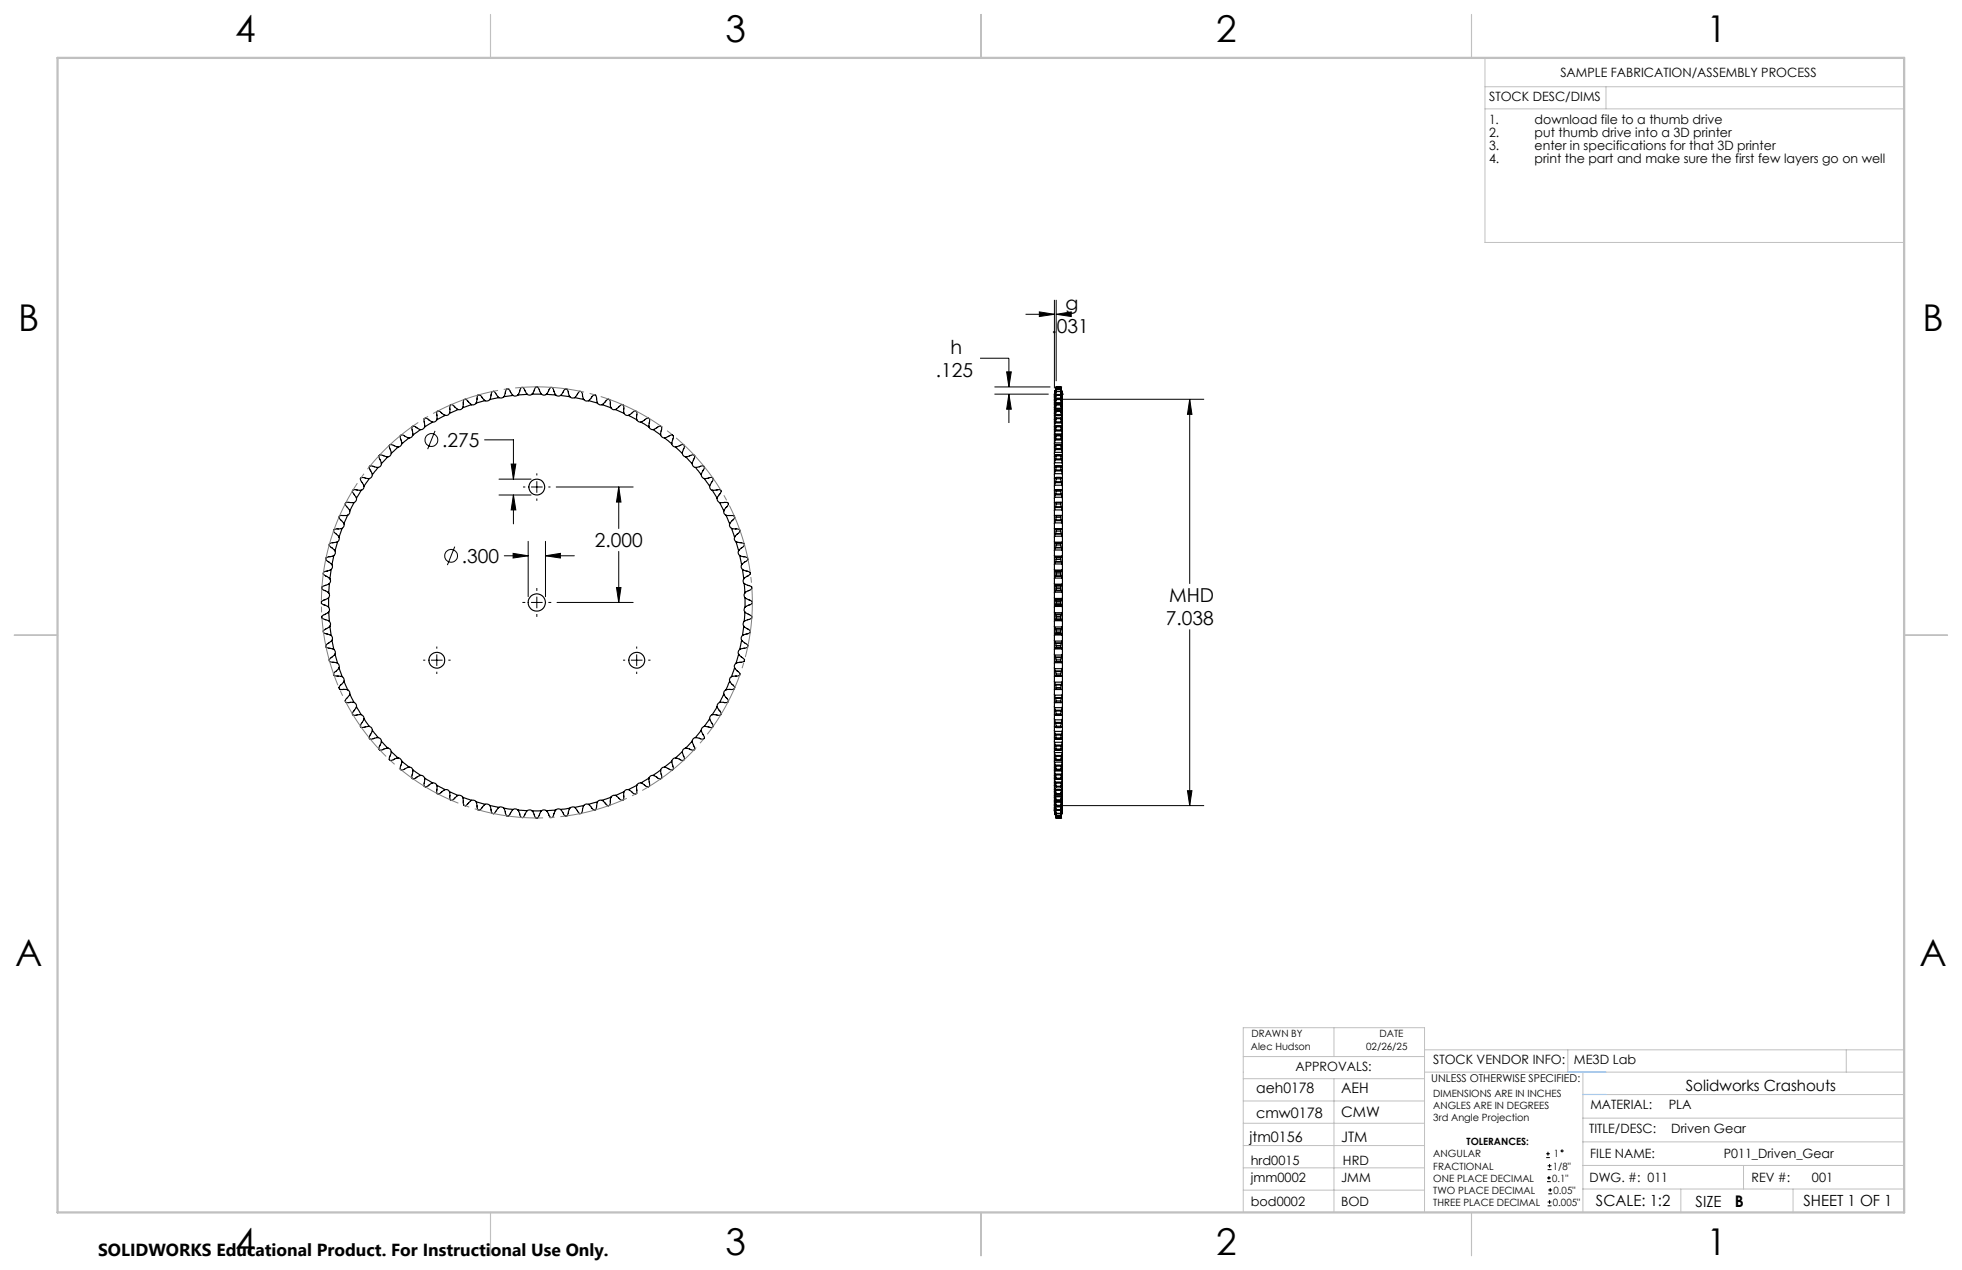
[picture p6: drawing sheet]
<svg xmlns="http://www.w3.org/2000/svg" width="432mm" height="279mm" viewBox="0 0 432 279" stroke-linecap="round" stroke-linejoin="round" font-family="sans-serif">
<g fill="none" stroke="#000" stroke-width=".25">
<path d="M86.1 99.8a.87 .87 0 0 1-.7 .7M87.6 98.4l-1.7-.6-.2 .4 .4 1.6M87.6 98.4l-1.5 1.4M88.4 97.6a.87 .87 0 0 1-.8 .8M90 96.3l-1.2-.6-.5-.1-.1 .2-.1 .3 .3 1.5M90 96.3l-1.6 1.3M90.9 95.7a.88 .88 0 0 1-.9 .6M92.6 94.5l-1.2-.7h-.6l-.2 .4 .3 1.5M92.6 94.5l-1.7 1.2M93.5 93.9a.91 .91 0 0 1-.9 .6M95.2 92.9l-1.6-.9-.3 .4 .2 1.5M95.2 92.9l-1.7 1"/>
<path d="M96.1 92.4a.86 .86 0 0 1-.9 .5M98 91.4l-1.5-1.1-.3 .2-.1 1.9M98 91.4l-1.9 1M98.9 90.9a.79 .79 0 0 1-.9 .5M100.8 90.1l-1-.9-.4-.2h-.2l-.2 .4-.1 1.5M100.8 90.1l-1.9 .8M101.8 89.7a.79 .79 0 0 1-1 .4M103.8 89l-1-.9-.4-.3-.2 .1-.2 .3-.2 1.5M103.8 89l-2 .7M104.8 88.7a.86 .86 0 0 1-1 .3M106.8 88.2l-.9-1.1-.4-.2h-.3l-.4 1.8M106.8 88.2l-2 .5"/>
<path d="M107.8 87.9l-.6 .3h-.4M109.8 87.5l-.8-1.1-.3-.3h-.3l-.2 .3-.4 1.5M109.8 87.5l-2 .4M110.9 87.3a.9 .9 0 0 1-1.1 .2M112.9 87l-.7-1.1-.5-.4-.3 .3-.5 1.5M112.9 87l-2 .3M114 86.9a.83 .83 0 0 1-1.1 .1M116.1 86.7l-.7-1.2-.3-.3h-.3l-.8 1.7M116.1 86.7l-2.1 .2M117.1 86.7l.9-1.6h.3l.9 1.6M117.1 86.7h2.1M117.1 86.7a.77 .77 0 0 1-1 0"/>
<path d="M119.2 86.7a.82 .82 0 0 0 1 0M120.2 86.7l.8-1.3 .5-.2 .8 1.7M120.2 86.7l2.1 .2M122.3 86.9a.82 .82 0 0 0 1.1 .1M123.4 87l.8-1.3 .4-.2 .2 .1 .2 .4 .4 1.3M123.4 87l2 .3M125.4 87.3a.86 .86 0 0 0 1 .2M126.4 87.5l1-1.3 .4-.1 .4 .5 .3 1.3M126.4 87.5l2.1 .4M128.5 87.9a.91 .91 0 0 0 1 .3M129.5 88.2l1.1-1.2 .4-.1 .3 .4 .2 1.4M129.5 88.2l2 .5"/>
<path d="M131.5 88.7a.82 .82 0 0 0 1 .3M132.5 89l1.1-1.1h.6l.3 1.8M132.5 89l2 .7M134.5 89.7a.76 .76 0 0 0 .9 .4M135.4 90.1l1.3-1h.4l.2 .5v1.3M135.4 90.1l1.9 .8M137.3 90.9a.83 .83 0 0 0 1 .5M138.3 91.4l1.3-.9 .2-.2 .3 .2 .1 1.9M138.3 91.4l1.9 1M140.2 92.4a.86 .86 0 0 0 .9 .5M141.1 92.9l1.3-.9 .2-.1 .3 .2-.1 1.8M141.1 92.9l1.7 1"/>
<path d="M142.8 93.9a.91 .91 0 0 0 .9 .6M143.7 94.5l1.4-.7h.4l.1 .1v.5l-.2 1.3M143.7 94.5l1.7 1.2M145.4 95.7a.88 .88 0 0 0 .9 .6M146.3 96.3l1.4-.6 .2-.1 .2 .2 .1 .5-.4 1.3M146.3 96.3l1.5 1.3M147.8 97.6a.86 .86 0 0 0 .9 .8M148.7 98.4l1.7-.6 .2 .2v.5l-.4 1.3M148.7 98.4l1.5 1.4M150.2 99.8a.87 .87 0 0 0 .7 .7M232.1 99.8v.7M232.1 98.4v1.4"/>
<path d="M232.1 97.6v.8M232.1 96.3v1.3M232.1 95.7v.6M232.1 94.5v1.2M232.1 93.9v.6M232.1 92.9v1M232.1 92.4v.5M232.1 91.4v1M232.1 90.9v.5M232.1 90.1v.8M232.1 89.7v.4M232.1 89v.7"/>
<path d="M232.1 88.7v.3M232.1 88.2v.5M232.1 87.9v.3M232.1 87.5v.4M232.1 87.3v.2M232.1 86.7h.1M232.1 95.5v.2M232.1 92.1v.3M232.1 90.7v.2M232.1 89.5v.2M232.1 88.5v.2M232.1 86.9v.4"/>
<path d="M232.1 99.5v.3M232.1 99.5h1.7M232.1 97.4v.2M232.1 97.4h1.7M232.1 95.5h1.7M232.1 93.7h1.7M232.1 93.7v.2M232.1 92.1h.3M232.1 87.7v.2M232.1 87.1v.2M232.1 86.5v.4M232.1 90.7h.2"/>
<path d="M232.1 89.5h.2M232.1 88.5h.1M232.1 87.7h.1M232.1 87.1h.1M232.2 98.9l-.1 .6M232.2 98.9h1.4M232.2 96.8l-.1 .6M232.2 96.8h1.4M232.2 94.8l-.1 .7M232.2 94.8h1.4M232.2 93.1l-.1 .6M232.2 93.1h1.4"/>
<path d="M232.2 91.4h1.4M232.2 91.4l-.1 .7M232.2 90.1h1.4M232.2 90.1l-.1 .6M232.2 88.9h1.4M232.2 88.9l-.1 .6M232.2 87.8l-.1 .7M232.2 87.1l-.1 .6M232.2 86.5l-.1 .6M232.2 86l-.1 .7M232.2 87.8h.2M232.2 87.1h.2"/>
<path d="M232.2 86.5h.1M232.2 86h.1M232.3 98.7l-.1 .2M232.3 98.7h1.3M232.3 96.6h1.3M232.3 96.6l-.1 .2M232.3 94.6h1.3M232.3 94.6l-.1 .2M232.3 92.8h1.3M232.3 92.8l-.1 .3M232.3 91.2l-.1 .2M232.3 91.2h1.3"/>
<path d="M232.3 89.8l-.1 .3M232.3 89.8h1.3M232.3 88.6l-.1 .3M232.3 88.6h1.3M232.3 87.6l-.1 .2M232.3 87.6h1.3M232.3 86.8l-.1 .3M232.3 86.8h1.3M232.3 86.2l-.1 .3M232.3 85.9v.2M232.3 86.2h.1M232.3 85.9h.1"/>
<path d="M232.3 85.6l-.2 1.3M232.4 97.8v.2M232.4 98l-.1 .7M232.4 97.8l-.3 .6M232.4 95.9l-.1 .7M232.4 95.6v.3M232.4 95.6l-.3 .7M232.4 93.9l-.1 .7M232.4 93.9v-.2l-.3 .8M232.4 92.1l-.1 .7M232.4 91.9v.2M232.4 91.9l-.3 1"/>
<path d="M232.4 90.3v.2M232.4 90.5l-.1 .7M232.4 90.3l-.3 1.1M232.4 89v.1M232.4 89.1l-.1 .7M232.4 89l-.3 1.1M232.4 87.8v.1M232.4 87.9l-.1 .7M232.4 87.8l-.3 1.2M232.4 86.9h.1M232.4 86.9l-.1 .7M232.4 86.9l-.3 1.3"/>
<path d="M232.4 86.1h.1M232.4 86.1l-.1 .7M232.4 86.1l-.3 1.4M232.4 85.5v.1M232.4 85.6l-.1 .6M232.4 85.5l-.3 1.4M232.4 85.2v.1M232.4 85.3l-.1 .6M232.4 85.2l-.2 .8M232.4 85.1h.1M232.4 85.1l-.2 .9M232.4 85.1h1"/>
<path d="M232.4 98h1M232.4 97.8h1M232.4 95.9h1M232.4 95.6h1M232.4 93.9h1M232.4 92.1h1M232.4 91.9h1M232.4 90.5h1M232.4 90.3h1M232.4 89.1h1M232.4 89h1M232.4 87.9h1"/>
<path d="M232.4 87.8h1M232.4 86.9h1M232.4 86.1h1M232.4 85.5h1M232.4 85.3h1M232.4 85.2h1M233.4 98l.2 .7M233.4 97.8v.2M233.4 97.8l.4 .6M233.4 95.9l.2 .7M233.4 95.6v.3M233.4 95.6l.4 .7"/>
<path d="M233.4 93.9l.2 .7M233.4 93.9v-.2l.4 .8M233.4 92.1l.2 .7M233.4 91.9v.2M233.4 91.9l.4 1M233.4 90.3l.4 1.1M233.4 90.5l.2 .7M233.4 90.3v.2M233.4 89l.4 1.1M233.4 89.1l.2 .7M233.4 89v.1M233.4 87.8l.4 1.2"/>
<path d="M233.4 87.9l.2 .7M233.4 87.8v.1M233.4 86.9l.2 .7M233.4 86.9h.1M233.4 86.9l.4 1.3M233.4 86.1l.2 .7M233.4 86.1h.1M233.4 86.1l.4 1.4M233.4 85.6l.2 .6M233.4 85.5v.1M233.4 85.5l.4 1.5M233.4 85.3l.2 .6"/>
<path d="M233.4 85.2v.1M233.4 85.2l.2 .8M233.4 85.1l.2 .9M233.4 85.1h.1M233.4 87.8h.2M233.5 86.2h.1M233.5 85.4l.3 1.3M233.5 87.1h.1M233.5 92.1h.3M233.5 86.5h.1M233.5 85.9h.1M233.6 98.7v.2"/>
<path d="M233.6 96.6v.2M233.6 94.6v.2M233.6 92.8v.3M233.6 91.2v.2M233.6 89.8v.3M233.6 88.6v.3M233.6 87.6v.2M233.6 86.8v.3M233.6 86.2v.3M233.6 85.9v.2M233.6 90.7h.2M233.6 89.5h.2"/>
<path d="M233.6 86h.1M233.6 98.9l.2 .6M233.6 96.8l.2 .6M233.6 94.8l.2 .7M233.6 93.1l.2 .6M233.6 91.4l.2 .7M233.6 90.1l.2 .6M233.6 88.9l.2 .6M233.6 87.8l.2 .7M233.6 87.1l.2 .6M233.6 86.5l.2 .6M233.6 88.5h.2"/>
<path d="M233.7 87.7h.1M233.7 87.1h.1M233.8 86.6v.3M233.8 99.5v.3M233.8 97.4v.2M233.8 95.5v.2M233.8 93.7v.2M233.8 92.1v.3M233.8 90.7v.2M233.8 89.5v.2M233.8 88.5v.2M233.8 87.7v.2"/>
<path d="M233.8 87.1v.2M233.8 86.7v.2M233.8 86.5v.2M233.8 99.8v.7M233.8 98.4v1.4M233.8 97.6v.8M233.8 96.3v1.3M233.8 95.7v.6M233.8 94.5v1.2M233.8 93.9v.6M233.8 92.9v1M233.8 92.4v.5"/>
<path d="M233.8 91.4v1M233.8 90.9v.5M233.8 90.1v.8M233.8 89.7v.4M233.8 89v.7M233.8 88.7v.3M233.8 88.2v.5M233.8 87.9v.3M233.8 87.5v.4M233.8 87.3v.2M233.8 87v.3M233.8 86.7h.1"/>
<path d="M233.8 86.9v.1M74.3 119.2l-1.8 .4 .1 .5 1.1 1.1M74.3 119.2l-.6 2M74.6 118.2a.94 .94 0 0 1-.3 1M75.3 116.2l-1.8 .3-.1 .2 .1 .4 1.1 1.1M75.3 116.2l-.7 2M75.7 115.3a.9 .9 0 0 1-.4 .9M76.5 113.3l-1.4 .1-.4 .1-.1 .3 1.1 1.5M76.5 113.3l-.8 2M77 112.4a.86 .86 0 0 1-.5 .9M77.9 110.6l-1.3-.1-.5 .2v.4l.9 1.3M77.9 110.6l-.9 1.8"/>
<path d="M78.5 109.6a.9 .9 0 0 1-.6 1M79.5 107.8l-1.4-.1-.4 .1-.2 .2 1 1.6M79.5 107.8l-1 1.8M80.1 107a.81 .81 0 0 1-.6 .8M81.3 105.3l-1.8-.2-.2 .2 .8 1.7M81.3 105.3l-1.2 1.7M82 104.4a.88 .88 0 0 1-.7 .9M83.3 102.8l-1.9-.3-.1 .5 .7 1.4M83.3 102.8l-1.3 1.6M83.9 102a.79 .79 0 0 1-.6 .8M85.4 100.5l-1.8-.5-.2 .3 .5 1.7M85.4 100.5l-1.5 1.5"/>
<path d="M150.9 100.5l1.5-.5h.3l.2 .3-.6 1.7M150.9 100.5l1.4 1.5M152.3 102a.86 .86 0 0 0 .7 .8M153 102.8l1.6-.3 .3 .1v.6l-.6 1.2M153 102.8l1.3 1.6M154.3 104.4a.88 .88 0 0 0 .7 .9M155 105.3l1.5-.3 .3 .1 .2 .2-.2 .5-.6 1.2M155 105.3l1.2 1.7M156.2 107a.83 .83 0 0 0 .5 .8M156.7 107.8l1.6-.1 .4 .3-.9 1.6M156.7 107.8l1.1 1.8M157.8 109.6a.9 .9 0 0 0 .6 1"/>
<path d="M158.4 110.6l1.5-.1 .3 .1 .1 .2-.2 .5-.8 1.1M158.4 110.6l.9 1.8M159.3 112.4a.76 .76 0 0 0 .5 .9M159.8 113.3l1.5 .1 .3 .1 .1 .3-1.1 1.5M159.8 113.3l.8 2M160.6 115.3a.9 .9 0 0 0 .4 .9M161 116.2l1.8 .3 .1 .3-1.2 1.4M161 116.2l.7 2M161.7 118.2a.81 .81 0 0 0 .3 1M162 119.2l1.5 .3 .4 .4-1.3 1.3M162 119.2l.6 2M232.1 119.2v2"/>
<path d="M232.1 116.2v2M232.1 118.2v1M232.1 113.3v2M232.1 115.3v.9M232.1 110.6v1.8M232.1 112.4v.9M232.1 107.8v1.8M232.1 109.6v1M232.1 105.3l.3-.3v.3M232.1 105.3v1.7M232.1 107v.8M232.1 104.4v.9"/>
<path d="M232.1 102.8v1.6M232.1 102v.8M232.1 100.5v1.5M232.1 113.3h1.7M232.1 100.5h.1M232.1 119.2v.1M232.1 116.2v.1M232.1 107.8v.1M232.1 118v.2M232.1 115v.3M232.1 112.2v.2M232.1 102.8h.1"/>
<path d="M232.1 119.3l.1 .1M232.1 116.3h.1M232.1 119.3h1.7M232.1 118h1.7M232.1 116.3h1.7M232.1 115h1.7M232.1 112.2h1.7M232.1 109.4v.2M232.1 109.4h1.7M232.1 106.8v.2M232.1 106.8h1.7M232.1 104.2h1.7"/>
<path d="M232.1 104.2v.2M232.1 101.8v.2M232.1 101.8h1.7M232.2 119.4l.2 .2M232.2 116.4h.1M232.2 119.4h1.4M232.2 117.5l-.1 .5M232.2 117.5h1.4M232.2 114.5l-.1 .5M232.2 114.5h1.4M232.2 111.7l-.1 .5M232.2 111.7h1.4"/>
<path d="M232.2 108.9l-.1 .5M232.2 108.9h1.4M232.2 106.2l-.1 .6M232.2 106.2h1.4M232.2 103.6l-.1 .6M232.2 103.6h1.4M232.2 101.2l-.1 .6M232.2 101.2h1.4M232.3 110.5l-.2 .1M232.3 117.4l-.1 .1M232.3 117.4h1.3M232.3 114.4h1.3"/>
<path d="M232.3 114.4l-.1 .1M232.3 111.5h1.3M232.3 111.5l-.1 .2M232.3 108.7h1.3M232.3 108.7l-.1 .2M232.3 107.8l-.2 .1M232.3 106l-.1 .2M232.3 106h1.3M232.3 103.4h1.3M232.3 103.4l-.1 .2M232.3 101l-.1 .2M232.3 101h1.3"/>
<path d="M232.3 116.4l.1 .1M232.3 113.4l.1 .1M232.4 110.5v.1M232.4 110.5h1.1M232.4 102.5h1v.3M232.4 105h1.1M232.4 119.6v.3M232.4 119.9l-.1 .5M232.4 116.5v.3M232.4 116.8l-.1 .6M232.4 113.8l-.1 .6M232.4 113.5v.3"/>
<path d="M232.4 110.9l-.1 .6M232.4 110.6v.3M232.4 108.1l-.1 .6M232.4 107.8v.3M232.4 107.8h1M232.4 105.3l-.1 .7M232.4 102.8l-.1 .6M232.4 102.8v-.3l-.3 .3M232.4 100h1v.3M232.4 100v.3M232.4 100.3l-.1 .7M232.4 100l-.3 .5"/>
<path d="M232.4 119.9h1M232.4 119.6h1M232.4 116.8h1M232.4 116.5h1M232.4 113.8h1M232.4 113.5h1M232.4 110.9h1M232.4 110.6h1M232.4 108.1h1M232.4 105.3h1M232.4 102.8h1M232.4 100.3h1"/>
<path d="M233.4 119.9l.2 .5M233.4 119.6v.3M233.4 116.5v.3M233.4 116.8l.2 .6M233.4 113.8l.2 .6M233.4 113.5v.3M233.4 110.9l.2 .6M233.4 110.6v.3M233.4 110.6h.4M233.4 108.1l.2 .6M233.4 107.8v.3M233.4 105.3l.2 .7"/>
<path d="M233.4 105.1v.2M233.4 102.8l.2 .6M233.4 100.3l.2 .7M233.5 105.1l.3 .2M233.5 102.5l.3 .3M233.5 100.1l.3 .4M233.5 107.7l.3 .1M233.6 116.3l-.2 .2M233.6 113.4l-.2 .1M233.6 116.3l-1.4 .1M233.6 116.3v.1M233.6 117.4v.1"/>
<path d="M233.6 114.4v.1M233.6 111.5v.2M233.6 108.7v.2M233.6 106v.2M233.6 103.4v.2M233.6 101v.2M233.6 119.4l-.2 .2M233.6 116.4h.1M233.6 117.5l.2 .5M233.6 114.5l.2 .5M233.6 111.7l.2 .5M233.6 108.9l.2 .5"/>
<path d="M233.6 106.2l.2 .6M233.6 103.6l.2 .6M233.6 101.2l.2 .6M233.8 119.3l-.2 .1M233.8 116.3h.1M233.8 118v.2M233.8 115v.3M233.8 112.2v.2M233.8 109.4v.2M233.8 106.8v.2M233.8 104.2v.2M233.8 101.8v.2"/>
<path d="M233.8 119.2v.1M233.8 119.2v2M233.8 116.2v2M233.8 118.2v1M233.8 113.3v2M233.8 115.3v.9M233.8 110.6v1.8M233.8 112.4v.9M233.8 107.8v1.8M233.8 109.6v1M233.8 105.3v1.7M233.8 107v.8"/>
<path d="M233.8 104.4v.9M233.8 102.8v1.6M233.8 102v.8M233.8 100.5v1.5M233.8 116.2v.1M233.8 110.6h-.1M72.3 131.5l-1.6 .9v.3l.2 .2 1.4 .7M72.3 131.5v2.1M72.3 133.6a.82 .82 0 0 1 .1 1.1M72.4 134.7l-1.2 .6-.4 .4 .2 .4 1.5 .6M72.4 134.7l.1 2M72.4 130.5a.82 .82 0 0 1-.1 1"/>
<path d="M72.5 128.4l-1.3 .5-.4 .3v.2l.2 .3 1.4 .8M72.5 128.4l-.1 2.1M72.5 136.7a.83 .83 0 0 1 .1 1.1M72.6 137.8l-1.5 1 .1 .3 1.7 .7M72.6 137.8l.3 2M72.6 127.4a.78 .78 0 0 1-.1 1M72.9 125.3l-1.7 .6-.1 .4 1.5 1.1M72.9 125.3l-.3 2.1M72.9 139.8a.83 .83 0 0 1 .2 1.1M73.1 124.2a.79 .79 0 0 1-.2 1.1M73.5 122.2l-1.8 .6 .1 .5 1.3 .9M73.5 122.2l-.4 2"/>
<path d="M73.7 121.2a.79 .79 0 0 1-.2 1M162.6 121.2a.79 .79 0 0 0 .2 1M162.8 122.2l1.5 .4 .3 .4-1.4 1.2M162.8 122.2l.4 2M163.2 124.2a.79 .79 0 0 0 .2 1.1M163.4 125.3l1.5 .5 .2 .3-.3 .5-1.1 .8M163.4 125.3l.3 2.1M163.4 139.8a.83 .83 0 0 0-.2 1.1M163.7 137.8l1.3 .8 .1 .4-.4 .4-1.3 .4M163.7 137.8l-.3 2M163.7 127.4a.78 .78 0 0 0 .1 1M163.8 128.4l1.7 .8v.3l-.4 .3-1.2 .7"/>
<path d="M163.8 128.4l.1 2.1M163.8 136.7a.83 .83 0 0 0-.1 1.1M163.9 134.7l1.4 .7 .2 .2v.4l-1.7 .7M163.9 134.7l-.1 2M163.9 130.5a.82 .82 0 0 0 .1 1M164 131.5l1.6 .9v.3l-.4 .3-1.2 .6M164 131.5v2.1M164 133.6a.82 .82 0 0 0-.1 1.1M232.1 131.5v2.1M232.1 128.4v2.1M232.1 134.7v2M232.1 125.3v2.1"/>
<path d="M232.1 137.8v2M232.1 122.2v2M232.1 133.6v1.1M232.1 130.5v1M232.1 127.4v1M232.1 136.7v1.1M232.1 124.2v1.1M232.1 139.8v1.1M232.1 121.2v1M232.1 131.5v.2M232.1 128.4v.1M232.1 134.7v.1"/>
<path d="M232.1 125.3v.1M232.1 137.8v.1M232.1 122.2v.1M232.1 122.3l.1 .2h1.4l.2-.2M232.1 133.4v.2M232.1 131.7l.1 .2M232.1 130.3v.2M232.1 128.5l.1 .3M232.1 136.6v.1M232.1 134.8l.1 .3M232.1 127.2v.2M232.1 125.4l.1 .2"/>
<path d="M232.1 139.7v.1M232.1 137.9l.1 .4M232.1 131.7h1.7M232.1 133.4h1.7M232.1 130.3h1.7M232.1 134.8h1.7M232.1 124.1v.1M232.1 128.5h1.7M232.1 136.6h1.7M232.1 127.2h1.7M232.1 137.9h1.7M232.1 125.4h1.7"/>
<path d="M232.1 139.7h1.7M232.1 124.1h1.7M232.1 121v.2M232.1 122.3h1.7M232.1 121h1.7M232.2 133.1l-.1 .3M232.2 131.9l.1 .1M232.2 130l-.1 .3M232.2 128.8h.1M232.2 136.3l-.1 .3M232.2 135.1l.1 .1M232.2 126.8l-.1 .4"/>
<path d="M232.2 125.6l.1 .1M232.2 139.5l-.1 .2M232.2 138.3l.1 .1M232.2 139.5h1.4M232.2 131.9h1.4M232.2 133.1h1.4M232.2 130h1.4M232.2 135.1h1.4M232.2 128.8h1.4M232.2 136.3h1.4M232.2 126.8h1.4M232.2 138.3h1.4"/>
<path d="M232.2 123.6l-.1 .5M232.2 125.6h1.4M232.2 123.6h1.4M232.2 120.5l-.1 .5M232.2 120.5h1.4M232.3 132l.1 .4M232.3 128.8l.1 .4M232.3 135.2l.1 .4M232.3 125.7l.1 .2M232.3 138.4l.1 .4M232.3 122.5l.1 .2M232.3 133.1h-.1"/>
<path d="M232.3 132h1.3M232.3 133.1h1.3M232.3 129.9l-.1 .1M232.3 129.9h1.3M232.3 135.2h1.3M232.3 136.3h-.1M232.3 128.8h1.3M232.3 136.3h1.3M232.3 126.7l-.1 .1M232.3 126.7h1.3M232.3 138.4h1.3M232.3 125.7h1.3"/>
<path d="M232.3 123.5l-.1 .1M232.3 123.5h1.3M232.3 120.4l-.1 .1M232.3 120.4h1.3M232.4 132.4v.3M232.4 132.7l-.1 .4M232.4 129.2v.3M232.4 129.5l-.1 .4M232.4 135.6v.4M232.4 136l-.1 .3M232.4 125.9v.4M232.4 126.3l-.1 .4"/>
<path d="M232.4 138.8v.4M232.4 139.2l-.2 .3M232.4 122.7v.4M232.4 123.1l-.1 .4M232.4 132.7h1M232.4 132.4h1M232.4 129.5h1M232.4 129.2h1M232.4 135.6h1M232.4 136h1M232.4 126.3h1M232.4 125.9h1"/>
<path d="M232.4 139.2h1M232.4 138.8h1M232.4 123.1h1M232.4 122.7h1M233.4 132.4v.3M233.4 132.7l.2 .4M233.4 129.2v.3M233.4 129.5l.2 .4M233.4 136l.2 .3M233.4 135.6v.4M233.4 126.3l.2 .4M233.4 125.9v.4"/>
<path d="M233.4 138.8v.4M233.4 139.2l.2 .3M233.4 122.7v.4M233.4 123.1l.2 .4M233.6 132l-.2 .4M233.6 128.8l-.2 .4M233.6 135.2l-.2 .4M233.6 125.7l-.2 .2M233.6 138.4l-.2 .4M233.6 122.5l-.2 .2M233.6 133.1h.1M233.6 129.9v.1"/>
<path d="M233.6 136.3h.1M233.6 126.7v.1M233.6 123.5v.1M233.6 120.4v.1M233.6 131.9v.1M233.6 133.1l.2 .3M233.6 128.8h.1M233.6 130l.2 .3M233.6 135.1v.1M233.6 136.3l.2 .3M233.6 125.6v.1M233.6 126.8l.2 .4"/>
<path d="M233.6 138.3v.1M233.6 139.5l.2 .2M233.6 123.6l.2 .5M233.6 120.5l.2 .5M233.8 131.7l-.2 .2M233.8 133.4v.2M233.8 128.5l-.2 .3M233.8 130.3v.2M233.8 134.8l-.2 .3M233.8 136.6v.1M233.8 125.4l-.2 .2M233.8 127.2v.2"/>
<path d="M233.8 137.9l-.2 .4M233.8 139.7v.1M233.8 124.1v.1M233.8 121v.2M233.8 131.5v2.1M233.8 128.4v2.1M233.8 134.7v2M233.8 125.3v2.1M233.8 137.8v2M233.8 122.2v2M233.8 133.6v1.1M233.8 130.5v1"/>
<path d="M233.8 127.4v1M233.8 136.7v1.1M233.8 124.2v1.1M233.8 139.8v1.1M233.8 121.2v1M233.8 131.5v.2M233.8 128.4v.1M233.8 134.7v.1M233.8 125.3v.1M233.8 137.8v.1M233.8 122.2v.1M73.1 140.9l-1.1 .8-.3 .5 .3 .3 1.5 .4"/>
<path d="M73.1 140.9l.4 2M73.5 142.9a.81 .81 0 0 1 .2 1M73.7 143.9l-1.3 1.3 .1 .3 1.8 .4M73.7 143.9l.6 2M74.3 145.9a.94 .94 0 0 1 .3 1M74.6 146.9l-1.2 1.4 .3 .4 1.6 .2M74.6 146.9l.7 2M75.3 148.9a.9 .9 0 0 1 .4 1M75.7 149.9l-.9 1-.2 .5 .3 .3 1.6 .1M75.7 149.9l.8 1.9M76.5 151.8a.86 .86 0 0 1 .5 .9M77 152.7l-.9 1.1-.1 .4 .1 .2 .2 .2h1.6"/>
<path d="M77 152.7l.9 1.9M77.9 154.6a.9 .9 0 0 1 .6 .9M78.5 155.5l-1 1.6 .5 .3 1.5-.2M78.5 155.5l1 1.7M79.5 157.2a.88 .88 0 0 1 .6 .9M80.1 158.1l-.8 1.7 .2 .3 1.8-.3M80.1 158.1l1.2 1.7M81.3 159.8a.88 .88 0 0 1 .7 .9M155 159.8a.88 .88 0 0 0-.7 .9M156.2 158.1l.7 1.4-.1 .5-.4 .1-1.4-.3M156.2 158.1l-1.2 1.7M156.7 157.2a.91 .91 0 0 0-.5 .9"/>
<path d="M157.8 155.5l.9 1.3v.3l-.1 .2-.5 .1-1.4-.2M157.8 155.5l-1.1 1.7M158.4 154.6a.9 .9 0 0 0-.6 .9M159.3 152.7l1 1.6-.1 .2-.5 .1h-1.3M159.3 152.7l-.9 1.9M159.8 151.8a.76 .76 0 0 0-.5 .9M160.6 149.9l1 1.2 .1 .3-.1 .2-.5 .1-1.3 .1M160.6 149.9l-.8 1.9M161 148.9a.9 .9 0 0 0-.4 1M161.7 146.9l1.1 1.2v.4l-.5 .2-1.3 .2M161.7 146.9l-.7 2M162 145.9a.81 .81 0 0 0-.3 1"/>
<path d="M162.6 143.9l1.1 1.1 .1 .3v.2l-.5 .2-1.3 .2M162.6 143.9l-.6 2M162.8 142.9a.81 .81 0 0 0-.2 1M163.2 140.9l1.3 .9 .1 .4-.5 .4-1.3 .3M163.2 140.9l-.4 2M232.1 140.9v2M232.1 143.9v2M232.1 142.9v1M232.1 146.9v2M232.1 145.9v1M232.1 149.9v1.9M232.1 148.9v1"/>
<path d="M232.1 152.7v1.9M232.1 151.8v.9M232.1 155.5v1.7M232.1 154.6v.9M232.1 158.1v1.7M232.1 157.2v.9M232.1 159.8v.9M232.1 159.8h.1M232.1 140.9v.1M232.1 143.9v.2M232.1 146.9v.2M232.1 149.9v.2"/>
<path d="M232.1 152.7v.2M232.1 155.5v.2M232.1 158.1v.3M232.1 145.8h1.7M232.1 142.8v.1M232.1 141l.1 .4M232.1 141h1.7M232.1 145.8v.1M232.1 144.1l.1 .4M232.1 142.8h1.7M232.1 144.1h1.7M232.1 148.8v.1"/>
<path d="M232.1 147.1l.1 .5M232.1 147.1h1.7M232.1 148.8h1.7M232.1 150.1l.1 .5M232.1 150.1h1.7M232.1 152.9l.1 .6M232.1 152.9h1.7M232.1 157.2h.1M232.1 155.7l.1 .5M232.1 155.7h1.7M232.1 159.8l.3 .3M232.1 158.4l.1 .5"/>
<path d="M232.1 158.4h1.7M232.1 148.8h.1M232.1 157.2l.3 .2M232.2 151.7l-.1 .1M232.2 151.7h.1M232.2 148.7h.1M232.2 148.7h1.5M232.2 142.6l-.1 .2M232.2 141.4l.1 .2M232.2 142.6h1.4M232.2 141.4h1.4M232.2 144.5l.1 .2"/>
<path d="M232.2 144.5h1.4M232.2 147.6l.1 .1M232.2 147.6h1.4M232.2 150.6l.1 .1M232.2 150.6h1.4M232.2 153.5l.1 .1M232.2 153.5h1.4M232.2 156.2l.1 .2M232.2 156.2h1.4M232.2 158.9l.1 .2M232.2 158.9h1.4M232.3 141.6l.1 .4"/>
<path d="M232.3 144.7l.1 .5M232.3 147.7l.1 .6M232.3 150.7l.1 .6M232.3 153.6l.1 .6M232.3 156.4l.1 .7M232.3 159.1l.1 .7M232.3 151.7h1.3M232.3 141.6h1.3M232.3 144.7h1.3M232.3 147.7h1.3M232.3 150.7h1.3M232.3 153.6h1.3"/>
<path d="M232.3 156.4h1.3M232.3 159.1h1.3M232.4 154.6h1.1M232.4 142v.4M232.4 142.4l-.2 .2M232.4 145.2v.3M232.4 145.5l-.1 .2M232.4 148.3v.3M232.4 148.6l-.1 .1M232.4 151.3v.3M232.4 151.6l-.1 .1M232.4 154.2v.3"/>
<path d="M232.4 154.5l-.3 .1M232.4 157.1v.3M232.4 159.8v.3M232.4 142.4h1M232.4 142h1M232.4 145.2h1M232.4 145.5h1M232.4 148.6h1M232.4 148.3h1M232.4 151.6h1M232.4 151.3h1M232.4 154.5h1"/>
<path d="M232.4 154.2h1M232.4 157.1h1M232.4 159.8h1M233.4 142v.4M233.4 142.4l.2 .2M233.4 145.2v.3M233.4 145.5l.2 .2M233.4 148.3v.3M233.4 148.6l.2 .1M233.4 151.3v.3M233.4 151.6l.1 .1M233.4 154.2v.3"/>
<path d="M233.4 154.5l.1 .1M233.4 157.1l.1 .3h-1.1M233.4 159.8v.3M233.6 141.6l-.2 .4M233.6 144.7l-.2 .5M233.6 147.7l-.2 .6M233.6 150.7l-.2 .6M233.6 153.6l-.2 .6M233.6 156.4l-.2 .7M233.6 159.1l-.2 .7M233.6 141.4v.2M233.6 142.6l.2 .2"/>
<path d="M233.6 144.5v.2M233.6 147.6v.1M233.6 150.6v.1M233.6 153.5v.1M233.6 156.2v.2M233.6 158.9v.2M233.7 151.7l.1 .1M233.7 151.7h-.1M233.8 148.8h.1M233.8 141l-.2 .4M233.8 142.8v.1M233.8 144.1l-.2 .4"/>
<path d="M233.8 145.8v.1M233.8 147.1l-.2 .5M233.8 148.8v.1M233.8 150.1l-.2 .5M233.8 152.9l-.2 .6M233.8 155.7l-.2 .5M233.8 158.4l-.2 .5M233.8 140.9v2M233.8 143.9v2M233.8 142.9v1M233.8 146.9v2M233.8 145.9v1"/>
<path d="M233.8 149.9v1.9M233.8 148.9v1M233.8 152.7v1.9M233.8 151.8v.9M233.8 155.5v1.7M233.8 154.6v.9M233.8 159.8l-.4 .3M233.8 158.1v1.7M233.8 157.2v.9M233.8 159.8v.9M233.8 140.9v.1M233.8 143.9v.2"/>
<path d="M233.8 146.9v.2M233.8 149.9v.2M233.8 154.6h-.2M233.8 152.7v.2M233.8 155.5v.2M233.8 157.2l-.2 .1M233.8 158.1v.3M82 160.7l-.6 1.2-.2 .4 .2 .3 1.9-.3M82 160.7l1.3 1.6M83.3 162.3a.79 .79 0 0 1 .6 .8M83.9 163.1l-.5 1.3 .1 .5 .4 .1 1.5-.4M83.9 163.1l1.5 1.5"/>
<path d="M85.4 164.6a.86 .86 0 0 1 .7 .7M86.1 165.3l-.4 1.4 .1 .6h.3l1.5-.5M86.1 165.3l1.5 1.5M87.6 166.8l.4 .1 .4 .5M88.4 167.4l-.3 1.4v.4l.2 .2 1.7-.6M88.4 167.4l1.6 1.4M90 168.8a.79 .79 0 0 1 .9 .6M90.9 169.4l-.3 1.3 .2 .6h.4l1.4-.7M90.9 169.4l1.7 1.2M92.6 170.6a.8 .8 0 0 1 .9 .6M93.5 171.2l-.2 1.3v.5l.2 .1h.4l1.3-.9M93.5 171.2l1.7 1"/>
<path d="M95.2 172.2a.83 .83 0 0 1 .9 .6M96.1 172.8l.1 1.8 .5 .1 1.3-1M96.1 172.8l1.9 .9M98 173.7a.86 .86 0 0 1 .9 .5M98.9 174.2l.1 1.3 .3 .6 .3-.1 1.2-1M98.9 174.2l1.9 .8M100.8 175a.9 .9 0 0 1 1 .4M101.8 175.4l.2 1.3 .2 .5h.4l1.2-1.1M101.8 175.4l2 .7M103.8 176.1h.7l.3 .3M104.8 176.4l.2 1.4 .3 .4 .4-.1 1.1-1.1M104.8 176.4l2 .6"/>
<path d="M106.8 177l.4-.1 .6 .3M107.8 177.2l.3 1.3 .4 .5 .4-.1 .9-1.3M107.8 177.2l2 .4M109.8 177.6l.4-.1 .7 .3M110.9 177.8l.4 1.3 .2 .4 .3 .1 1.1-1.5M110.9 177.8l2 .3M112.9 178.1l.4-.2 .7 .3M114 178.2l.5 1.3 .4 .4 .4-.2 .8-1.4M114 178.2l2.1 .1M116.1 178.3l.6-.1 .4 .2M117.1 178.4h2.1M117.1 178.4l.9 1.6h.3l.9-1.6"/>
<path d="M120.2 178.3l-.6-.1-.4 .2M122.3 178.2l-.6 1.5-.4 .2-.4-.4-.7-1.2M122.3 178.2l-2.1 .1M123.4 178.1l-.5-.2-.6 .3M125.4 177.8l-.7 1.7-.3 .1-.3-.4-.7-1.1M125.4 177.8l-2 .3M126.4 177.6l-.4-.1-.6 .3M128.5 177.2l-.4 1.5-.3 .3h-.2l-.3-.3-.9-1.1M128.5 177.2l-2.1 .4M129.5 177a.91 .91 0 0 0-1 .2M131.5 176.4l-.3 1.5-.2 .3-.6-.2-.9-1M131.5 176.4l-2 .6"/>
<path d="M132.5 176.1a.86 .86 0 0 0-1 .3M134.5 175.4l-.2 1.6-.2 .2-.3 .1-.3-.2-1-1M134.5 175.4l-2 .7M135.4 175a.88 .88 0 0 0-.9 .4M137.3 174.2v1.6l-.2 .2-.2 .1-.4-.2-1.1-.9M137.3 174.2l-1.9 .8M138.3 173.7a.92 .92 0 0 0-1 .5M140.2 172.8l-.1 1.8-.3 .1-.4-.1-1.1-.9M140.2 172.8l-1.9 .9M141.1 172.2a.83 .83 0 0 0-.9 .6M142.8 171.2l.2 1.5-.3 .4-.5-.1-1.1-.8M142.8 171.2l-1.7 1"/>
<path d="M143.7 170.6a.8 .8 0 0 0-.9 .6M145.4 169.4l.3 1.6-.2 .3h-.6l-1.2-.7M145.4 169.4l-1.7 1.2M146.3 168.8a.79 .79 0 0 0-.9 .6M147.8 167.4l.4 1.6-.1 .3-.2 .1-.4-.1-1.2-.5M147.8 167.4l-1.5 1.4M148.7 166.8a.88 .88 0 0 0-.9 .6M150.2 165.3l.4 1.5v.3l-.2 .2-1.7-.5M150.2 165.3l-1.5 1.5M150.9 164.6a.86 .86 0 0 0-.7 .7M152.3 163.1l.6 1.4-.1 .5h-.6l-1.3-.4M152.3 163.1l-1.4 1.5"/>
<path d="M153 162.3a.87 .87 0 0 0-.7 .8M154.3 160.7l.7 1.4-.1 .4-.1 .1h-.4l-1.4-.3M154.3 160.7l-1.3 1.6M232.1 160.7v1.6M232.1 162.3v.8M232.1 163.1v2.2M232.1 165.3v1.5M232.1 166.8v.6M232.1 168.8l.3 .6M232.1 167.4v1.4M232.1 168.8v.6M232.1 169.4v1.2"/>
<path d="M232.1 170.6v.6M232.1 172.2l.3 .9M232.1 171.2v1M232.1 172.2v.6M232.1 173.7l.2 .7M232.1 172.8v.9M232.1 173.7v.5M232.1 175l.3 1.1M232.1 174.2v.8M232.1 175v.4M232.1 176.1l.3 1.2M232.1 175.4v.7"/>
<path d="M232.1 176.1v.3M232.1 177l.3 1.3M232.1 176.4v.6M232.1 177v.2M232.1 177.6l.3 1.4M232.1 177.2v.4M232.1 177.6v.2M232.1 178.1l.3 1.5M232.1 177.8v.3M232.1 178.1v.1M232.1 178.2v.3M232.1 178.4h.1"/>
<path d="M232.1 166.8h.1M232.1 178.4l.3 1.3M232.1 160.7v.2M232.1 163.1v.2M232.1 164.6h.1M232.1 165.3v.3M232.1 167.4v.3M232.1 169.4v.2M232.1 170.6h.1M232.1 171.2v.2M232.1 172.8v.2M232.1 174.2v.2"/>
<path d="M232.1 175.4v.2M232.1 176.4v.2M232.1 177.2v.2M232.1 177.8v.2M232.1 178.2v.2M232.1 162.3l.3 .3v-.3M232.1 162.3h.1M232.1 166.8l.3 .5M232.1 170.6l.3 .8v-.2M232.1 160.9h1.7M232.1 160.9l.1 .6M232.1 163.3h1.7"/>
<path d="M232.1 164.6l.3 .4M232.1 163.3l.1 .6M232.1 165.6h1.7M232.1 165.6l.1 .6M232.1 167.7h1.7M232.1 167.7l.1 .6M232.1 169.6h1.7M232.1 169.6l.1 .7M232.1 171.4h1.7M232.1 173h.3M232.1 171.4l.1 .6M232.1 173l.1 .6"/>
<path d="M232.1 174.4l.1 .6M232.1 175.6l.1 .6M232.1 176.6l.1 .7M232.1 177.4l.1 .6M232.1 178l.1 .6M232.1 178.5l.2 .9M232.1 178.4l.1 .6M232.1 174.4h.2M232.1 175.6h.2M232.1 176.6h.1M232.1 177.4h.1M232.1 178h.1"/>
<path d="M232.2 161.5l.1 .2M232.2 161.5h1.4M232.2 163.9l.1 .2M232.2 163.9h1.4M232.2 166.2l.1 .2M232.2 166.2h1.4M232.2 168.3l.1 .3M232.2 168.3h1.4M232.2 170.3l.1 .2M232.2 170.3h1.4M232.2 172l.1 .3M232.2 172h1.4"/>
<path d="M232.2 173.6h1.4M232.2 173.6l.1 .3M232.2 175h1.4M232.2 175l.1 .3M232.2 176.2h1.4M232.2 176.2l.1 .3M232.2 177.3l.1 .2M232.2 178l.1 .3M232.2 178.6l.1 .3M232.2 179l.1 .2M232.2 177.3h.2M232.2 178h.2"/>
<path d="M232.2 178.6h.1M232.2 179h.1M232.2 179.1h.1M232.3 161.7l.1 .6M232.3 164.1l.1 .7M232.3 166.4l.1 .7M232.3 168.6l.1 .6M232.3 170.5l.1 .7M232.3 172.3l.1 .7M232.3 174.4l.1 .3M232.3 173.9l.1 .7M232.3 175.3l.1 .7"/>
<path d="M232.3 176.5l.1 .7M232.3 177.5l.1 .7M232.3 178.3l.1 .6M232.3 178.9l.1 .6M232.3 179.3l.1 .6M232.3 179.2l.1 .6M232.3 161.7h1.3M232.3 164.1h1.3M232.3 166.4h1.3M232.3 168.6h1.3M232.3 170.5h1.3M232.3 172.3h1.3"/>
<path d="M232.3 173.9h1.3M232.3 175.3h1.3M232.3 176.5h1.3M232.3 177.5h1.3M232.3 178.3h1.3M232.3 178.9h.1M232.3 179.2h.1M232.4 160.1h1.1M232.4 162.6h1.1M232.4 164.8v.3M232.4 167.1v.2M232.4 169.2v.2"/>
<path d="M232.4 173v.1M232.4 174.6v.1M232.4 176v.1M232.4 177.2v.1M232.4 178.2v.1M232.4 178.9v.1M232.4 179.5v.1M232.4 179.8v.1M232.4 180h.1M232.4 165.1h1.1M232.4 180h1M232.4 162.3h1"/>
<path d="M232.4 165v.1M232.4 179.9v.1M232.4 164.8h1M232.4 167.1h1M232.4 167.3h1M232.4 169.2h1M232.4 169.4h1M232.4 171.2h1M232.4 173h1M232.4 173.1h1M232.4 174.6h1M232.4 174.7h1"/>
<path d="M232.4 176h1M232.4 176.1h1M232.4 177.2h1M232.4 177.3h1M232.4 178.2h1M232.4 178.3h1M232.4 178.9h1M232.4 179h1M232.4 179.5h1M232.4 179.6h1M232.4 179.8h1M233.4 162.3v.3"/>
<path d="M233.4 164.8v.3M233.4 167.1v.2M233.4 169.2v.2M233.4 173v.1M233.4 174.6v.1M233.4 176v.1M233.4 177.2v.1M233.4 178.2v.1M233.4 178.9v.1M233.4 179.5v.1M233.4 179.8v.1M233.4 180h.1"/>
<path d="M233.5 179.9l-.1 .1M233.5 177.3h.1M233.5 178.9h.1M233.5 178h.1M233.5 173h.3M233.5 178.6h.1M233.5 179.2h.1M233.6 161.7l-.2 .6M233.6 164.1l-.2 .7M233.6 166.4l-.2 .7M233.6 168.6l-.2 .6M233.6 170.5l-.2 .7"/>
<path d="M233.6 172.3l-.2 .7M233.6 174.4l-.2 .3M233.6 173.9l-.2 .7M233.6 175.3l-.2 .7M233.6 176.5l-.2 .7M233.6 177.5l-.2 .7M233.6 178.3l-.2 .6M233.6 178.9l-.2 .6M233.6 179.3l-.2 .6M233.6 179.2l-.2 .6M233.6 174.4h.2M233.6 179h.1"/>
<path d="M233.6 175.6h.2M233.6 179.1h.1M233.6 161.5v.2M233.6 163.9v.2M233.6 166.2v.2M233.6 168.3v.3M233.6 170.3v.2M233.6 172v.3M233.6 173.6v.3M233.6 175v.3M233.6 176.2v.3M233.6 177.3v.2"/>
<path d="M233.6 178v.3M233.6 178.6v.3M233.6 179v.4M233.6 176.6h.2M233.7 177.4h.1M233.7 178h.1M233.8 160.9l-.2 .6M233.8 163.3l-.2 .6M233.8 165.6l-.2 .6M233.8 167.7l-.2 .6M233.8 169.6l-.2 .7M233.8 171.4l-.2 .6"/>
<path d="M233.8 173l-.2 .6M233.8 174.4l-.2 .6M233.8 175.6l-.2 .6M233.8 176.6l-.2 .7M233.8 177.4l-.2 .6M233.8 178l-.2 .6M233.8 162.3l-.4 .3M233.8 160.7v1.6M233.8 162.3v.8M233.8 164.6l-.4 .5M233.8 163.1v2.2M233.8 166.8l-.4 .5"/>
<path d="M233.8 165.3v1.5M233.8 166.8v.6M233.8 168.8l-.4 .6M233.8 167.4v1.4M233.8 169.4v.2M233.8 168.8v.6M233.8 170.6l-.4 .8v-.2M233.8 169.4v1.2M233.8 170.6v.6M233.8 172.2l-.4 .9M233.8 171.2v1M233.8 172.2v.6"/>
<path d="M233.8 172.8v.9M233.8 174.2v.2M233.8 173.7v.5M233.8 175l-.4 1.1M233.8 174.2v.8M233.8 175.4v.2M233.8 175v.4M233.8 176.1l-.4 1.2M233.8 175.4v.7M233.8 176.4v.2M233.8 176.1v.3M233.8 177l-.4 1.3"/>
<path d="M233.8 176.4v.6M233.8 177v.2M233.8 177.6l-.4 1.4M233.8 177.2v.4M233.8 177.6v.2M233.8 178.1l-.4 1.5M233.8 177.8v.3M233.8 178.1v.1M233.8 178.2v.3M233.8 178.4h.1M233.8 178.4l-.3 1.1M233.8 160.7v.2"/>
<path d="M233.8 163.1v.2M233.8 165.3v.3M233.8 167.4v.3M233.8 171.2v.2M233.8 172.8v.2M233.8 173.7l-.2 .7M233.8 177.2v.2M233.8 177.8v.2M233.8 178.2l-.2 .8M233.8 178.4v.1"/>
<circle cx="118.1" cy="107.1" r="1.76"/>
<circle cx="118.1" cy="132.6" r="1.9"/>
<circle cx="96.1" cy="145.2" r="1.75"/>
<circle cx="140.1" cy="145.2" r="1.75"/>
</g>
<g fill="none" stroke="#000" stroke-width=".22">
<path d="M215.7 78.8h6.3v6.3M225.7 69.1h6.4M228.7 68.6l3.4 .5-3.4 .5zM232.1 66v19.4M232.4 69.1l3.4-.5v1zM232.4 69.1h.1M232.4 66v17.9M95.7 94.8l-1.6 4M106.6 96.8h6.4v8.6M218.9 86.7h11.9M218.9 85.1h12.3M221.5 81.8h1.1l-.6 3.3z"/>
<path d="M222 86.7l.6 3.3h-1.1zM222 86.7v6.4M233.3 87.8h31.7M261.8 87.8l.5 3.4h-1zM261.8 87.8v40.6M109.8 108.9h7.1M109.8 105.4h7.1M112.5 102.1h1l-.5 3.3zM113 108.9l.5 3.3h-1zM113 108.9v6.4M115.1 107.1h.5M116.2 119.1v12.2"/>
<path d="M116.9 107.1h2.5M118.1 104.1v.5M118.1 105.9v2.5M118.1 109.7v.5M120.1 119.1v12.2M120.7 107.1h.4M122.4 107.1h16.9M136.2 107.1l.5 3.4h-1zM136.2 107.1v9.2M100.1 120.3l-1.6 4M111 122.3h5.2M112.9 121.7l3.3 .6-3.3 .5z"/>
<path d="M115 132.5h.6M116.9 132.5h2.5M118.1 129.4v.6M118.1 131.3v2.5M118.1 135.1v.6M120.1 122.3l3.2-.6v1.1zM120.1 122.3h6.3M120.7 132.5h.6M122.6 132.5h16.7M135.7 129.3h1l-.5 3.2zM136.2 121.3v11.2M261.8 138.5v38.7"/>
<path d="M93.1 145.2h.5M94.9 145.2h2.5M96.1 142.2v.5M96.1 144v2.5M96.1 147.8v.5M98.7 145.2h.5M137.1 145.2h.5M138.9 145.2h2.5M140.1 142.2v.5M140.1 144v2.5M140.1 147.8v.5M142.7 145.2h.5"/>
<path d="M233.3 177.2h31.7M261.3 174h1l-.5 3.2zM340.3 254.7h.8M340.3 253.8h.8M340.5 260h.8M340.5 259.2h.8M340.6 257.3h.9M340.6 256.5h.9M340.7 253.4v.8M340.9 258.7v.8M341 256.1v.8M340.6 265.3h.9"/>
<path d="M340.6 264.4h.9M340.7 262.6h.9M340.7 261.8h.9M341 264v.9M341.2 261.4v.8"/>
<circle cx="94.9" cy="96.8" r="1.4"/>
<circle cx="99.3" cy="122.3" r="1.41"/>
<circle cx="343.8" cy="253.2" r=".2"/>
</g>
<path d="M72.8 118.7a47.4 47.4 0 0 1 79.5-19.1 47.4 47.4 0 0 1-21.9 78.7 47.4 47.4 0 0 1-58.3-57.2l.7-2.4" fill="none" stroke="#808080" stroke-width=".22" stroke-dasharray="15.2 1.3 1.3 1.3" stroke-dashoffset="1.5" stroke-linecap="butt"/>
<g fill="none" stroke="#c0c0c0" stroke-width=".22">
<path d="M326.8 19.1h92.3M326.8 12.7v40.6h92.3M353.4 19.1v4.9M326.8 24h92.3M273.6 232.4h39.9M273.6 237.3h39.9M293.6 226.1v6.3M293.6 237.3v29.4M313.5 235.9h105.6M313.5 231h105.6M345.1 231v4.9M348.4 235.9v30.9"/>
<path d="M406.3 231v4.9M273.6 242.2h39.9M273.6 247.1h39.9M273.6 252h39.9M273.6 256.9h39.9M348.4 246h70.7M348.4 256.4h70.7M348.4 251.2h70.7M348.4 240.8h70.7M383.7 256.4v5.2M273.6 261.8h39.9M313.5 266.7v-40.6h-39.9v40.6h74.4"/>
<path d="M348.4 261.6h70.7M369.9 261.6v5.2M394.6 261.6v5.2"/>
</g>
<path d="M107.9 3.2v9.5M215.9 3.2v9.5M323.8 3.2v9.5M3.1 139.7h9.6M419.1 139.7h9.5M107.9 266.7v9.6M215.9 266.7v9.6M323.8 266.7v9.6" fill="none" stroke="#c0c0c0" stroke-width=".25"/>
<path d="M12.7 12.7h406.4v254h-406.4z" fill="none" stroke="#c0c0c0" stroke-width=".5"/>
<path d="M345.1 235.9h8.3M348.4 240.8h5" fill="none" stroke="#53a9ff" stroke-width=".22"/>
<g fill="#000">
<path d="M228.7 68.6l3.4 .5-3.4 .5zM232.4 69.1l3.4-.5v1zM222 86.7l.6 3.3h-1.1zM221.5 81.8h1.1l-.6 3.3zM261.8 87.8l.5 3.4h-1zM261.3 174h1l-.5 3.2z"/>
<path d="M120.1 122.3l3.2-.6v1.1zM112.9 121.7l3.3 .6-3.3 .5zM113 108.9l.5 3.3h-1zM112.5 102.1h1l-.5 3.3zM136.2 107.1l.5 3.4h-1zM135.7 129.3h1l-.5 3.2z"/>
</g>
<g font-size="8.1">
<text x="51.7" y="9.3">4</text>
<text x="159.7" y="9.3">3</text>
<text x="267.6" y="9.3">2</text>
<text x="375.6" y="9.3">1</text>
<text x="4" y="72.8">B</text>
<text x="423.1" y="72.8">B</text>
<text x="3.3" y="212.5">A</text>
<text x="422.4" y="212.5">A</text>
<text x="51.7" y="276">4</text>
<text x="159.7" y="276">3</text>
<text x="267.6" y="276">2</text>
<text x="375.6" y="276">1</text>
</g>
<g font-size="4.2">
<text x="234.5" y="68.2">g</text>
<text x="209.2" y="77.9">h</text>
<text x="231.4" y="73.2">.031</text>
<text x="206" y="82.9">.125</text>
<text x="97.3" y="98.3">.275</text>
<text x="101.6" y="123.8">.300</text>
<text x="130.9" y="120.4">2.000</text>
<text x="256.6" y="137.5">7.038</text>
<text x="257.3" y="132.5">MHD</text>
</g>
<text font-size="3.8" x="21.6" y="276.3">SOLIDWORKS Educational Product. For Instructional Use Only.</text>
<text font-size="3.5" x="381.8" y="265.6">B</text>
<g font-size="3.4">
<text x="371" y="240">Solidworks Crashouts</text>
<text x="351.2" y="265.2">SCALE: 1:2</text>
<text x="373.2" y="265.6">SIZE</text>
<text x="396.9" y="265.2">SHEET 1 OF 1</text>
</g>
<g font-size="3.2">
<text x="276.4" y="240.4">aeh0178</text>
<text x="276.4" y="246">cmw0178</text>
<text x="295.1" y="240.4">AEH</text>
<text x="295.1" y="245.7">CMW</text>
<text x="275" y="251.3">jtm0156</text>
<text x="295.1" y="251.3">JTM</text>
</g>
<g font-size="2.8">
<text x="343.4" y="16.9">SAMPLE FABRICATION/ASSEMBLY PROCESS</text>
<text x="327.7" y="22.3">STOCK DESC/DIMS</text>
<text x="327.7" y="27.3">1.</text>
<text x="337.7" y="27.3">download file to a thumb drive</text>
<text x="327.7" y="30.1">2.</text>
<text x="327.7" y="33">3.</text>
<text x="327.7" y="35.8">4.</text>
<text x="337.7" y="30.1">put thumb drive into a 3D printer</text>
<text x="337.7" y="33">enter in specifications for that 3D printer</text>
<text x="337.7" y="35.8">print the part and make sure the first few layers go on well</text>
<text x="285.1" y="235.7">APPROVALS:</text>
<text x="315.4" y="234.1">STOCK VENDOR INFO:</text>
<text x="346.4" y="234.1">ME3D Lab</text>
<text x="350" y="244.1">MATERIAL:</text>
<text x="367.2" y="244.1">PLA</text>
<text x="349.7" y="249.2">TITLE/DESC:</text>
<text x="367.8" y="249.2">Driven Gear</text>
<text x="275.3" y="256.3">hrd0015</text>
<text x="295.5" y="256.3">HRD</text>
<text x="350" y="254.7">FILE NAME:</text>
<text x="379.4" y="254.8">P011_Driven_Gear</text>
<text x="275.3" y="260">jmm0002</text>
<text x="295.1" y="260">JMM</text>
<text x="349.8" y="260">DWG. #: 011</text>
<text x="385.5" y="260">REV #:</text>
<text x="398.8" y="260">001</text>
<text x="275.3" y="265.3">bod0002</text>
<text x="295.1" y="265.3">BOD</text>
</g>
<text font-size="2.4" x="315" y="238.1">UNLESS OTHERWISE SPECIFIED:</text>
<g font-size="2.2">
<text x="275.3" y="231.1">Alec Hudson</text>
<text x="275.4" y="228.2">DRAWN BY</text>
<text x="300.7" y="231.1">02/26/25</text>
<text x="303.6" y="228.2">DATE</text>
<text x="315.4" y="241.4">DIMENSIONS ARE IN INCHES</text>
<text x="315.4" y="244">ANGLES ARE IN DEGREES</text>
<text x="315.4" y="246.7">3rd Angle Projection</text>
<text x="322.8" y="252">TOLERANCES:</text>
<text x="315.4" y="254.6">ANGULAR</text>
<text x="315.4" y="257.3">FRACTIONAL</text>
<text x="341.8" y="257.3">1/8&quot;</text>
<text x="342" y="254.6">1</text>
<text x="315.4" y="262.6">TWO PLACE DECIMAL</text>
<text x="315.4" y="260">ONE PLACE DECIMAL</text>
<text x="341.6" y="260">0.1&quot;</text>
<text x="341.9" y="262.6">0.05&quot;</text>
<text x="315.4" y="265.3">THREE PLACE DECIMAL</text>
<text x="341.8" y="265.3">0.005&quot;</text>
</g>
</svg>
